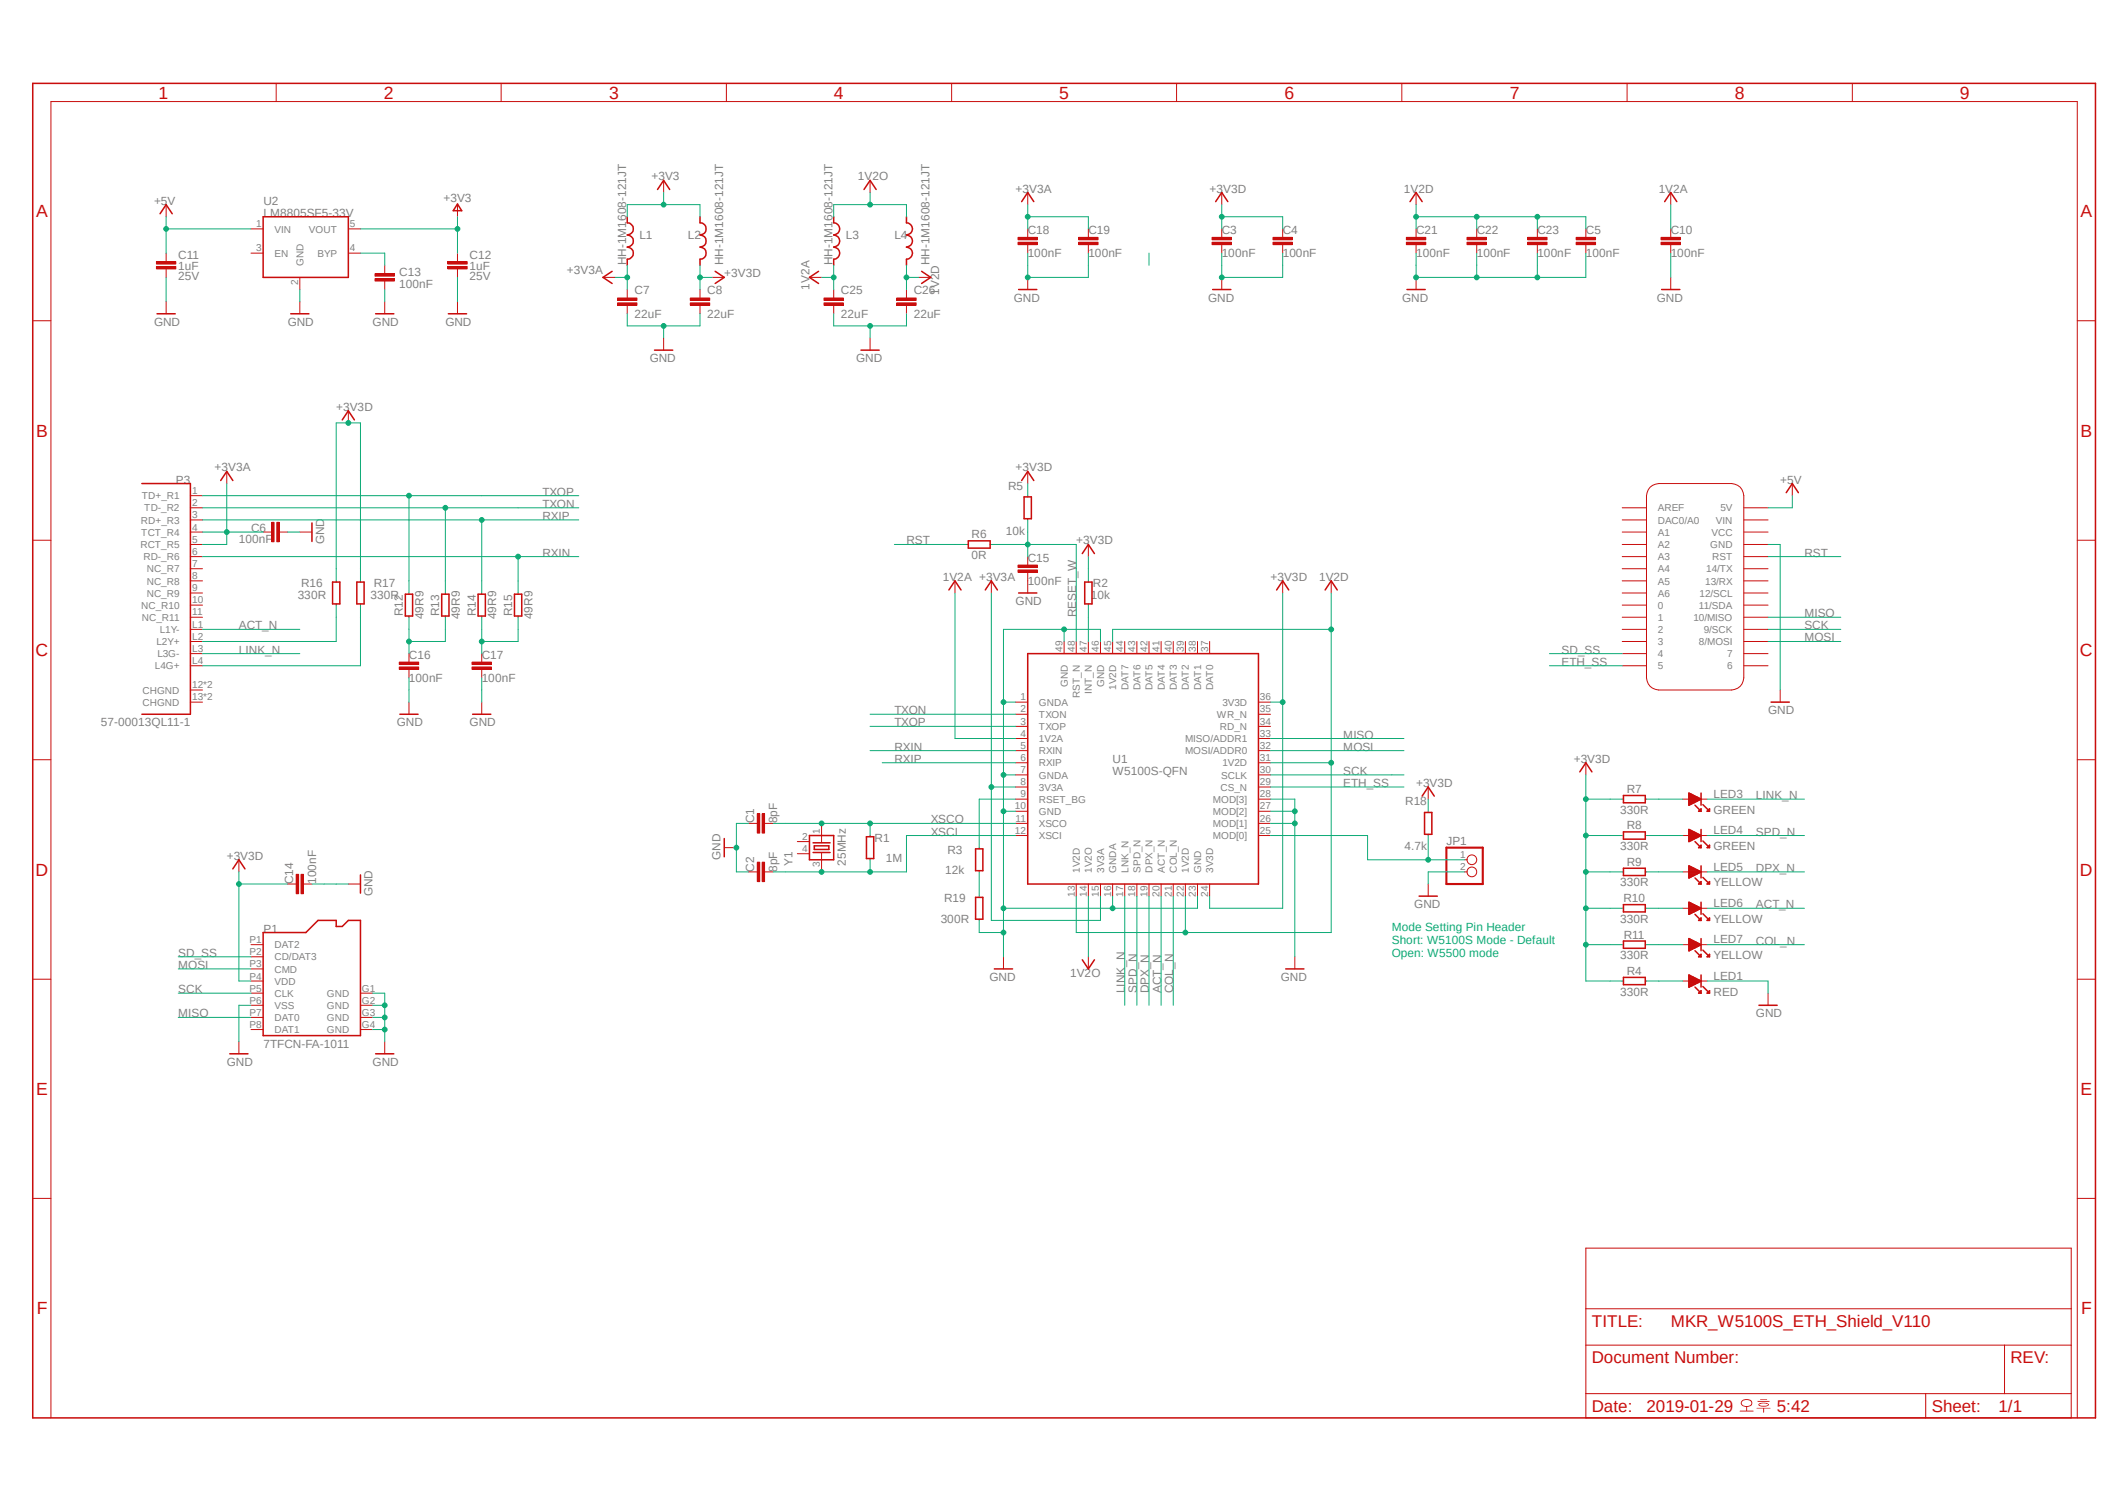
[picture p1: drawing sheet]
<svg xmlns="http://www.w3.org/2000/svg" width="297mm" height="210mm" viewBox="0 0 297 210" stroke-linecap="round" stroke-linejoin="round" font-family="sans-serif">
<path d="M4.2 11.4l288.7 187M292.9 11.4l-288.7 187" fill="none" stroke="#fff" stroke-width=".14"/>
<path d="M4.6 11.6h288v186.4h-288z" fill="none" stroke="#c90d0c" stroke-width=".21"/>
<g fill="none" stroke="#c90d0c" stroke-width=".14">
<path d="M38.6 11.6v2.6M70 11.6v2.6M101.4 11.6v2.6M132.9 11.6v2.6M164.3 11.6v2.6M195.7 11.6v2.6M227.2 11.6v2.6M258.7 11.6v2.6M4.6 44.8h2.5M290.1 44.8h2.5M4.6 75.4h2.5M290.1 75.4h2.5"/>
<path d="M4.6 106.1h2.5M290.1 106.1h2.5M4.6 136.7h2.5M290.1 136.7h2.5M4.6 167.3h2.5M221.4 174.3h67.8v23.7h-67.8zM290.1 167.3h2.5M7.1 198v-183.8h283v183.8M221.4 187.8h67.8M221.4 194.6h67.8M221.4 182.8h67.8M268.9 194.6v3.4"/>
<path d="M279.9 187.8v6.8"/>
</g>
<path d="M243.2 195.6a.58 .58 0 0 0 0 .7 .58 .58 0 0 0 .7 .2l.2-.1a.53 .53 0 0 0 .6-.5 .53 .53 0 0 0-.6-.5h-.7zM243.4 195.6a.8 .8 0 0 1 1.2 .3 .75 .75 0 0 1-.7 .4 .75 .75 0 0 1-.7-.4zM243 197v.1h1.9l-.1-.1h-.8v-.5l-.1-.1-.1 .6zM245.4 195.6l.1 .1h1.6zM245.8 195.4v.1l1-.1zM245.6 196l-.1 .1a1.07 1.07 0 0 0 1.5 0 1.25 1.25 0 0 0-1.4-.1zM245.7 196.1a1.32 1.32 0 0 1 1.2 0 1.14 1.14 0 0 1-1.2 0zM245.3 196.6l.9 .1 .1 .6v-.1v-.5l.9-.1z" fill="#c90d0c"/>
<g fill="none" stroke="#c90d0c" stroke-width=".21">
<path d="M22.4 29.8l.8-1.2 .8 1.2M36.7 30.3h11.9v8.4h-11.9zM63.9 28.5l.6 .9h-1.2zM85.5 37.9l-1.3 .8 1.3 .9M87.6 30.3v.8a.85 .85 0 0 1 .8 .9 .85 .85 0 0 1-.8 .8 .85 .85 0 0 1 .8 .9 .85 .85 0 0 1-.8 .8 .85 .85 0 0 1 .8 .8 .85 .85 0 0 1-.8 .9v.8M91.8 26.5l.9-1.3 .8 1.3M97.7 30.3v.8a.85 .85 0 0 1 .9 .9 .85 .85 0 0 1-.9 .8 .85 .85 0 0 1 .9 .9 .85 .85 0 0 1-.9 .8 .85 .85 0 0 1 .9 .8 .85 .85 0 0 1-.9 .9v.8M99.9 37.9l1.2 .8-1.2 .9M114.3 37.9l-1.3 .8 1.3 .9M116.4 30.3v.8a.85 .85 0 0 1 .9 .9 .85 .85 0 0 1-.9 .8 .85 .85 0 0 1 .9 .9 .85 .85 0 0 1-.9 .8 .85 .85 0 0 1 .9 .8 .85 .85 0 0 1-.9 .9v.8M120.6 26.5l.9-1.3 .8 1.3M126.6 30.3v.8a.85 .85 0 0 1 .8 .9 .85 .85 0 0 1-.8 .8 .85 .85 0 0 1 .8 .9 .85 .85 0 0 1-.8 .8 .85 .85 0 0 1 .8 .8 .85 .85 0 0 1-.8 .9v.8"/>
<path d="M128.7 37.9l1.3 .8-1.3 .9M142.7 28.2l.8-1.3 .9 1.3M169.8 28.2l.8-1.3 .8 1.3M196.9 28.2l.8-1.3 .9 1.3M232.5 28.2l.8-1.3 .8 1.3M21.9 43.8h2.6M40.6 43.8h2.5M47.8 58.6l.8-1.2 .9 1.2M52.5 43.8h2.5M62.6 43.8h2.6M91.4 48.9h2.5M120.2 48.9h2.6"/>
<path d="M142.2 40.4h2.6M169.3 40.4h2.6M196.5 40.4h2.5M232 40.4h2.6M19.8 67.5h6.8v32.2h-6.8M30.8 67.1l.9-1.3 .8 1.3M43.6 73v2.6M135.2 75.5h3.1v1h-3.1zM142.7 67.1l.8-1.3 .9 1.3M143 69.4h1v3h-1zM151.1 77.3l.9-1.3 .8 1.3M249.4 68.8l.9-1.3 .8 1.3"/>
<path d="M46.4 81.3h1.1v3h-1.1zM49.8 81.3h1v3h-1zM55.8 99.7h2.6M56.6 83h1v3h-1zM61.7 83h1v3h-1zM66 99.7h2.5M66.8 83h1v3h-1zM71.8 83h1.1v3h-1.1zM132.5 82.4l.8-1.3 .9 1.3M137.6 82.4l.8-1.3 .9 1.3M142.2 82.8h2.6M143.5 91.3h32.2v32.1h-32.2z"/>
<path d="M151.5 81.3h1v3h-1zM178.3 82.4l.8-1.3 .9 1.3M185 82.4l.9-1.3 .8 1.3M247.3 98h2.6M101.1 117.1v2.5M113 116.7h3.4v3.4h-3.4zM113.5 119h2.4M113.5 117.7h2.4M113.7 118.1h2v.5h-2zM121 116.8h1v3.1h-1zM136.2 118.5h1v3.1h-1zM198.6 111.2l.8-1.3 .9 1.3"/>
<path d="M198.9 113.5h1v3h-1zM220.6 107.8l.8-1.3 .9 1.3M226.7 111.1h3v1h-3zM226.7 116.2h3v1h-3zM235.8 110.7l1.7 .9-1.7 .8zM235.8 115.8l1.7 .9-1.7 .8zM235.8 112.4h.1M235.8 112.3h.3M235.8 112.2h.5M235.8 112.1h.8M235.8 112h1M235.8 111.9h1.2"/>
<path d="M235.8 111.8h1.4M235.8 111.7h1.6M235.8 111.5h1.7M235.8 111.5h1.5M235.8 111.3h1.3M235.8 111.3h1.1M235.8 111.1h.8M235.8 111h.6M235.8 110.9h.4M235.8 110.8h.2M235.8 117.5h.1M235.8 117.4h.3"/>
<path d="M235.8 117.3h.5M235.8 117.2h.8M235.8 117.1h1M235.8 117h1.2M235.8 116.8h1.4M235.8 116.8h1.6M235.8 116.6h1.7M235.8 116.5h1.5M235.8 116.4h1.3M235.8 116.3h1.1M235.8 116.2h.8M235.8 116.1h.6"/>
<path d="M235.8 116h.4M235.8 115.9h.2M236.7 112.4l.8 .9M236.7 117.5l.8 .9M237.2 113.3l.3-.4v.4zM237.2 118.4l.3-.4v.4zM237.5 110.7v1.7M237.5 115.8v1.7M237.8 112.4l.8 .8M237.8 117.4l.8 .9M238.7 112.9v.4h-.3zM238.7 118v.4h-.3z"/>
<path d="M32.5 121.3l.9-1.2 .8 1.2M36.7 130.2h6l1.7-1.7h2.5v.9h.9l.8-.9h1.7v16.1h-13.6zM50.3 122.2v2.5M136.2 125.3h1v3.1h-1zM138.9 135.3h2.5M151.1 134l.9 1.3 .8-1.3M179.5 135.3h2.6M198.2 125.1h2.5M226.7 121.2h3v1.1h-3zM226.7 126.3h3v1h-3zM226.7 131.4h3v1h-3zM226.7 136.5h3v1h-3z"/>
<path d="M235.8 120.9l1.7 .9-1.7 .8zM235.8 126l1.7 .8-1.7 .9zM235.8 131.1l1.7 .8-1.7 .9zM235.8 136.1l1.7 .9-1.7 .8zM235.8 122.6h.1M235.8 122.5h.3M235.8 122.3h.5M235.8 122.3h.8M235.8 122.1h1M235.8 122h1.2M235.8 121.9h1.4M235.8 121.8h1.6"/>
<path d="M235.8 121.7h1.7M235.8 121.6h1.5M235.8 121.5h1.3M235.8 121.4h1.1M235.8 121.3h.8M235.8 121.2h.6M235.8 121.1h.4M235.8 121h.2M235.8 127.6h.1M235.8 127.6h.3M235.8 127.4h.5M235.8 127.3h.8"/>
<path d="M235.8 127.2h1M235.8 127.1h1.2M235.8 127h1.4M235.8 126.9h1.6M235.8 126.8h1.7M235.8 126.7h1.5M235.8 126.6h1.3M235.8 126.5h1.1M235.8 126.4h.8M235.8 126.3h.6M235.8 126.2h.4M235.8 126.1h.2"/>
<path d="M235.8 132.8h.1M235.8 132.6h.3M235.8 132.5h.5M235.8 132.4h.8M235.8 132.3h1M235.8 132.2h1.2M235.8 132.1h1.4M235.8 132h1.6M235.8 131.9h1.7M235.8 131.8h1.5M235.8 131.7h1.3M235.8 131.6h1.1"/>
<path d="M235.8 131.5h.8M235.8 131.4h.6M235.8 131.3h.4M235.8 131.1h.2M235.8 137.8h.1M235.8 137.7h.3M235.8 137.6h.5M235.8 137.5h.8M235.8 137.4h1M235.8 137.3h1.2M235.8 137.2h1.4M235.8 137.1h1.6"/>
<path d="M235.8 137h1.7M235.8 136.9h1.5M235.8 136.8h1.3M235.8 136.7h1.1M235.8 136.6h.8M235.8 136.4h.6M235.8 136.4h.4M235.8 136.2h.2M236.7 122.6l.8 .8M236.7 127.7l.8 .8M236.7 132.8l.8 .8M236.7 137.8l.8 .9"/>
<path d="M237.2 123.4l.3-.3v.3zM237.2 128.5l.3-.3v.3zM237.2 133.6l.3-.3v.3zM237.2 138.7l.3-.4v.4zM237.5 120.9v1.7M237.5 126v1.7M237.5 131.1v1.7M237.5 136.1v1.7M237.8 122.5l.8 .9M237.8 127.6l.8 .8M237.8 132.7l.8 .8M237.8 137.8l.8 .8"/>
<path d="M238.7 123.1v.3h-.3zM238.7 128.2v.3h-.3zM238.7 133.3v.3h-.3zM238.7 138.3v.4h-.3zM32.1 147.2h2.5M52.5 147.2h2.5M245.6 140.4h2.6"/>
</g>
<g fill="none" stroke="#c90d0c" stroke-width=".14">
<path d="M21.8 37.2h2.8v.3h-2.8zM21.8 36.5h2.8v.4h-2.8zM23.2 28.6v1.7M23.2 35.3v1.2M23.2 37.5v1.2M35.1 32h1.6M35.1 35.3h1.6M41.9 38.7v1.7M48.6 32h1.7M48.6 35.3h1.7M52.4 38.9h2.7v.3h-2.7zM52.4 38.2h2.7v.4h-2.7z"/>
<path d="M53.7 37v1.2M53.7 39.2v1.2M62.5 37.2h2.7v.3h-2.7zM62.5 36.5h2.7v.4h-2.7zM63.9 28.6v1.7M63.9 35.3v1.2M63.9 37.5v1.2M84.2 38.7h1.7M92.7 25.2v1.7M99.4 38.7h1.7M113 38.7h1.7M121.5 25.2v1.7"/>
<path d="M128.3 38.7h1.7M142.2 33.8h2.7v.4h-2.7zM142.2 33.1h2.7v.4h-2.7zM143.5 26.9v1.7M143.5 32v1.1M143.5 34.2v1.1M143.5 38.7v1.7M150.6 33.8h2.7v.4h-2.7zM150.6 33.1h2.7v.4h-2.7zM152 32v1.1M152 34.2v1.1M169.2 33.8h2.8v.4h-2.8z"/>
<path d="M169.2 33.1h2.8v.4h-2.8zM170.6 26.9v1.7M170.6 32v1.1M170.6 34.2v1.1M170.6 38.7v1.7M177.8 33.8h2.7v.4h-2.7zM177.8 33.1h2.7v.4h-2.7zM179.1 32v1.1M179.1 34.2v1.1M196.4 33.8h2.7v.4h-2.7zM196.4 33.1h2.7v.4h-2.7zM197.7 26.9v1.7"/>
<path d="M197.7 32v1.1M197.7 34.2v1.1M197.7 38.7v1.7M204.9 33.8h2.7v.4h-2.7zM204.9 33.1h2.7v.4h-2.7zM206.2 32v1.1M206.2 34.2v1.1M213.3 33.8h2.7v.4h-2.7zM213.3 33.1h2.7v.4h-2.7zM214.7 32v1.1M214.7 34.2v1.1M220.1 33.8h2.7v.4h-2.7z"/>
<path d="M220.1 33.1h2.7v.4h-2.7zM221.4 32v1.1M221.4 34.2v1.1M231.9 33.8h2.8v.4h-2.8zM231.9 33.1h2.8v.4h-2.8zM233.3 26.9v1.7M233.3 32v1.1M233.3 34.2v1.1M233.3 38.7v1.7M23.2 42.1v1.7M41.9 42.1v1.7M48.6 57.4v1.7"/>
<path d="M53.7 42.1v1.7M63.9 42.1v1.7M86.2 42.3h2.7v.3h-2.7zM86.2 41.6h2.7v.4h-2.7zM87.6 40.4v1.2M87.6 42.6v1.2M92.7 47.2v1.7M96.4 42.3h2.7v.3h-2.7zM96.4 41.6h2.7v.4h-2.7zM97.7 40.4v1.2M97.7 42.6v1.2M115.1 42.3h2.7v.3h-2.7z"/>
<path d="M115.1 41.6h2.7v.4h-2.7zM116.4 40.4v1.2M116.4 42.6v1.2M121.5 47.2v1.7M125.2 42.3h2.7v.3h-2.7zM125.2 41.6h2.7v.4h-2.7zM126.6 40.4v1.2M126.6 42.6v1.2M26.6 74.3h1.7M26.6 69.2h1.7M26.6 70.9h1.7M26.6 72.6h1.7"/>
<path d="M26.6 76h1.7M26.6 77.7h1.7M26.6 79.4h1.7M31.7 65.8v1.7M36.7 74.3h1.2M37.9 72.9h.4v2.7h-.4zM38.7 72.9h.3v2.7h-.3zM39 74.3h1.2M41.9 74.3h1.7M135 76h.2M138.3 76h.1M142.2 79.6h2.7v.3h-2.7z"/>
<path d="M142.2 78.9h2.7v.3h-2.7zM143.5 65.8v1.7M143.5 69.2v.2M143.5 72.4v.2M143.5 77.7v1.2M143.5 79.9v2.9M152 76v1.7M226.5 74.3h3.4M226.5 70.9h3.4M226.5 72.6h3.4M226.5 76h3.4M226.5 77.7h3.4"/>
<path d="M226.5 79.4h3.4M230.4 68l.4-.2 .8-.3h10.2a1.74 1.74 0 0 1 1.7 1.7v25.5a1.74 1.74 0 0 1-1.7 1.7h-10.2a1.74 1.74 0 0 1-1.7-1.7v-25.5l.3-.8zM243.5 74.3h3.4M243.5 70.9h3.4M243.5 72.6h3.4M243.5 76h3.4M243.5 77.7h3.4M243.5 79.4h3.4M250.3 67.5v1.7M26.6 81.1h1.7M26.6 82.8h1.7M26.6 84.5h1.7"/>
<path d="M26.6 86.2h1.7M26.6 87.9h1.7M26.6 89.6h1.7M26.6 91.3h1.7M26.6 93h1.7M26.6 96.4h1.7M26.6 98h1.7M46.9 81.1v.2M46.9 84.3v.2M50.3 81.1v.2M50.3 84.3v.2M55.8 93.1h2.7v.4h-2.7z"/>
<path d="M55.8 92.5h2.7v.3h-2.7zM57.1 82.8v.2M57.1 86v.2M57.1 91.3v1.2M57.1 93.5v1.2M57.1 98v1.7M62.2 82.8v.2M62.2 86v.2M65.9 93.1h2.7v.4h-2.7zM65.9 92.5h2.7v.3h-2.7zM67.3 82.8v.2M67.3 86v.2"/>
<path d="M67.3 91.3v1.2M67.3 93.5v1.2M67.3 98v1.7M72.3 82.8v.2M72.3 86v.2M133.3 81.1v1.7M138.4 81.1v1.7M141.8 98h1.7M141.8 99.7h1.7M148.6 89.6v1.7M150.3 89.6v1.7M152 81.1v.2"/>
<path d="M152 84.3v.2M152 89.6v1.7M153.7 89.6v1.7M155.4 89.6v1.7M157.1 89.6v1.7M158.7 89.6v1.7M160.4 89.6v1.7M162.1 89.6v1.7M163.8 89.6v1.7M165.5 89.6v1.7M167.2 89.6v1.7M168.9 89.6v1.7"/>
<path d="M175.7 98h1.7M175.7 99.7h1.7M179.1 81.1v1.7M185.9 81.1v1.7M226.5 81.1h3.4M226.5 82.8h3.4M226.5 84.5h3.4M226.5 86.2h3.4M226.5 87.9h3.4M226.5 89.6h3.4M226.5 91.3h3.4M226.5 93h3.4"/>
<path d="M243.5 81.1h3.4M243.5 82.8h3.4M243.5 84.5h3.4M243.5 86.2h3.4M243.5 87.9h3.4M243.5 89.6h3.4M243.5 91.3h3.4M243.5 93h3.4M248.6 96.4v1.6M101.1 118.4h1.7M104.5 115h1.2M105.7 113.6h.4v2.7h-.4z"/>
<path d="M106.4 113.6h.4v2.7h-.4zM106.8 115h1.1M111.3 117.5h1.7M111.3 119.2h1.7M114.7 115v2.7M114.7 119v2.8M121.5 116.7v.1M121.5 119.9v.2M136.7 118.4v.1M141.8 111.6h1.7M141.8 116.7h1.7M141.8 115h1.7"/>
<path d="M141.8 101.4h1.7M141.8 103.1h1.7M141.8 104.8h1.7M141.8 106.5h1.7M141.8 108.2h1.7M141.8 109.9h1.7M141.8 113.3h1.7M175.7 111.6h1.7M175.7 116.7h1.7M175.7 115h1.7M175.7 101.4h1.7M175.7 103.1h1.7"/>
<path d="M175.7 104.8h1.7M175.7 106.5h1.7M175.7 108.2h1.7M175.7 109.9h1.7M175.7 113.3h1.7M199.4 109.9v1.7M199.4 113.3v.2M199.4 116.5v.2M221.4 106.5v1.7M226.5 111.6h.2M226.5 116.7h.2M229.7 111.6h.2"/>
<path d="M229.7 116.7h.2M235 111.6h3.4M235 116.7h3.4M33.4 120.1v1.7M35.1 131.9h1.6M35.1 137h1.6M35.1 138.7h1.6M35.1 135.3h1.6M35.1 133.6h1.6M40.2 123.4h1.2M41.4 122.1h.3v2.7h-.3zM42 122.1h.4v2.7h-.4z"/>
<path d="M42.4 123.4h1.2M48.6 123.4h1.7M50.3 138.7h1.7M104.5 121.8h1.2M105.7 120.4h.4v2.7h-.4zM106.4 120.4h.4v2.7h-.4zM106.8 121.8h1.1M136.7 121.6v.2M136.7 125.1v.2M136.7 128.4v.1M140.1 133.6v1.7M150.3 123.4v1.7"/>
<path d="M152 123.4v1.7M152 133.6v1.7M153.7 123.4v1.7M155.4 123.4v1.7M157.1 123.4v1.7M158.7 123.4v1.7M160.4 123.4v1.7M162.1 123.4v1.7M163.8 123.4v1.7M165.5 123.4v1.7M167.2 123.4v1.7M168.9 123.4v1.7"/>
<path d="M180.8 133.6v1.7M199.4 123.4v1.7M204.5 121.8h.4M204.5 120.1h.4M226.5 121.8h.2M226.5 126.8h.2M226.5 131.9h.2M226.5 137h.2M229.7 121.8h.2M229.7 126.8h.2M229.7 131.9h.2M229.7 137h.2"/>
<path d="M235 121.8h3.4M235 126.8h3.4M235 131.9h3.4M235 137h3.4M246.9 138.7v1.7M33.4 145.5v1.7M35.1 143.8h1.6M35.1 142.1h1.6M35.1 140.4h1.6M50.3 143.8h1.7M50.3 142.1h1.7M50.3 140.4h1.7"/>
<path d="M53.7 145.5v1.7"/>
<circle cx="205.5" cy="120.1" r=".68"/>
<circle cx="205.5" cy="121.8" r=".68"/>
</g>
<g fill="none" stroke="#c90d0c" stroke-width=".34">
<path d="M21.8 37.4h2.8M21.8 36.7h2.8M52.4 39.1h2.7M52.4 38.4h2.7M62.5 37.4h2.7M62.5 36.7h2.7M142.2 34h2.7M142.2 33.3h2.7M150.6 34h2.7M150.6 33.3h2.7M169.2 34h2.8M169.2 33.3h2.8"/>
<path d="M177.8 34h2.7M177.8 33.3h2.7M196.4 34h2.7M196.4 33.3h2.7M204.9 34h2.7M204.9 33.3h2.7M213.3 34h2.7M213.3 33.3h2.7M220.1 34h2.7M220.1 33.3h2.7M231.9 34h2.8M231.9 33.3h2.8"/>
<path d="M86.2 42.5h2.7M86.2 41.8h2.7M96.4 42.5h2.7M96.4 41.8h2.7M115.1 42.5h2.7M115.1 41.8h2.7M125.2 42.5h2.7M125.2 41.8h2.7M38.1 72.9v2.7M38.8 72.9v2.7M142.2 79.8h2.7M142.2 79.1h2.7"/>
<path d="M55.8 93.3h2.7M55.8 92.6h2.7M65.9 93.3h2.7M65.9 92.6h2.7M105.9 113.6v2.7M106.6 113.6v2.7M41.5 122.1v2.7M42.2 122.1v2.7M105.9 120.4v2.7M106.6 120.4v2.7"/>
</g>
<path d="M202 118.4h5.1v5h-5.1z" fill="none" stroke="#c90d0c" stroke-width=".3"/>
<path d="M87.6 43.8v1.7h10.1v-1.7M92.7 45.5v1.7M40.2 74.3h1.7M57.1 94.7v3.3M67.3 94.7v3.3" fill="none" stroke="#0dab76" stroke-width=".14"/>
<circle cx="92.7" cy="45.5" r=".33" fill="#0dab76"/>
<g fill="none" stroke="#0dab76" stroke-width=".14">
<path d="M170.6 37v1.7h8.5v-1.7"/>
<circle cx="92.7" cy="45.5" r=".33"/>
</g>
<circle cx="170.6" cy="38.7" r=".33" fill="#0dab76"/>
<g fill="none" stroke="#0dab76" stroke-width=".14">
<path d="M170.6 35.3v1.7M179.1 35.3v1.7M116.4 43.8v1.7h10.2v-1.7M121.5 45.5v1.7"/>
<circle cx="170.6" cy="38.7" r=".33"/>
</g>
<circle cx="121.5" cy="45.5" r=".33" fill="#0dab76"/>
<g fill="none" stroke="#0dab76" stroke-width=".14">
<path d="M143.5 37v1.7h8.5v-1.7"/>
<circle cx="121.5" cy="45.5" r=".33"/>
</g>
<circle cx="143.5" cy="38.7" r=".33" fill="#0dab76"/>
<g fill="none" stroke="#0dab76" stroke-width=".14">
<path d="M143.5 35.3v1.7M152 35.3v1.7M197.7 37v1.7h17v-1.7M206.2 37v1.7"/>
<circle cx="143.5" cy="38.7" r=".33"/>
</g>
<circle cx="206.2" cy="38.7" r=".33" fill="#0dab76"/>
<circle cx="206.2" cy="38.7" r=".33" fill="none" stroke="#0dab76" stroke-width=".14"/>
<circle cx="197.7" cy="38.7" r=".33" fill="#0dab76"/>
<g fill="none" stroke="#0dab76" stroke-width=".14">
<path d="M197.7 35.3v1.7M206.2 35.3v1.7M214.7 35.3v1.7M221.4 35.3v3.4h-6.7"/>
<circle cx="197.7" cy="38.7" r=".33"/>
</g>
<circle cx="214.7" cy="38.7" r=".33" fill="#0dab76"/>
<g fill="none" stroke="#0dab76" stroke-width=".14">
<path d="M233.3 35.3v3.4M104.5 115h-1.7v6.8h1.7"/>
<circle cx="214.7" cy="38.7" r=".33"/>
</g>
<circle cx="102.8" cy="118.4" r=".33" fill="#0dab76"/>
<g fill="none" stroke="#0dab76" stroke-width=".14">
<path d="M141.8 98h-1.7v10.2M141.8 113.3h-1.7v20.3"/>
<circle cx="102.8" cy="118.4" r=".33"/>
</g>
<circle cx="140.1" cy="113.3" r=".33" fill="#0dab76"/>
<g fill="none" stroke="#0dab76" stroke-width=".14">
<path d="M141.8 108.2h-1.7v5.1"/>
<circle cx="140.1" cy="113.3" r=".33"/>
</g>
<circle cx="140.1" cy="108.2" r=".33" fill="#0dab76"/>
<g fill="none" stroke="#0dab76" stroke-width=".14">
<path d="M155.4 125.1v1.7h-15.3"/>
<circle cx="140.1" cy="108.2" r=".33"/>
</g>
<circle cx="140.1" cy="126.8" r=".33" fill="#0dab76"/>
<g fill="none" stroke="#0dab76" stroke-width=".14">
<path d="M167.2 125.1v1.7h-11.8"/>
<circle cx="140.1" cy="126.8" r=".33"/>
</g>
<circle cx="155.4" cy="126.8" r=".33" fill="#0dab76"/>
<g fill="none" stroke="#0dab76" stroke-width=".14">
<path d="M153.7 89.6v-1.7h-13.6v10.1"/>
<circle cx="155.4" cy="126.8" r=".33"/>
</g>
<circle cx="140.1" cy="98" r=".33" fill="#0dab76"/>
<g fill="none" stroke="#0dab76" stroke-width=".14">
<path d="M136.7 130.2h3.4"/>
<circle cx="140.1" cy="98" r=".33"/>
</g>
<circle cx="140.1" cy="130.2" r=".33" fill="#0dab76"/>
<g fill="none" stroke="#0dab76" stroke-width=".14">
<path d="M148.6 87.9v1.7"/>
<circle cx="140.1" cy="130.2" r=".33"/>
</g>
<circle cx="148.6" cy="87.9" r=".33" fill="#0dab76"/>
<g fill="none" stroke="#0dab76" stroke-width=".14">
<path d="M177.4 111.6h3.4v3.4M177.4 113.3h3.4M136.7 128.5v1.7"/>
<circle cx="148.6" cy="87.9" r=".33"/>
</g>
<circle cx="180.8" cy="113.3" r=".33" fill="#0dab76"/>
<g fill="none" stroke="#0dab76" stroke-width=".14">
<path d="M177.4 115h3.4v18.6"/>
<circle cx="180.8" cy="113.3" r=".33"/>
</g>
<circle cx="180.8" cy="115" r=".33" fill="#0dab76"/>
<g fill="none" stroke="#0dab76" stroke-width=".14">
<path d="M23.2 38.7v3.4M63.9 38.7v3.4M41.9 40.4v1.7M53.7 40.4v1.7M246.9 76h1.7v20.4M43.6 123.4h5M52 138.7h1.7v6.8M238.4 137h8.5v1.7M35.1 140.4h-1.7v5.1M52 143.8h1.7"/>
<circle cx="180.8" cy="115" r=".33"/>
</g>
<circle cx="53.7" cy="143.8" r=".33" fill="#0dab76"/>
<g fill="none" stroke="#0dab76" stroke-width=".14">
<path d="M52 142.1h1.7"/>
<circle cx="53.7" cy="143.8" r=".33"/>
</g>
<circle cx="53.7" cy="142.1" r=".33" fill="#0dab76"/>
<g fill="none" stroke="#0dab76" stroke-width=".14">
<path d="M52 140.4h1.7"/>
<circle cx="53.7" cy="142.1" r=".33"/>
</g>
<circle cx="53.7" cy="140.4" r=".33" fill="#0dab76"/>
<g fill="none" stroke="#0dab76" stroke-width=".14">
<path d="M28.3 74.3h6.8M31.7 67.5v6.8M204.5 121.8h-5.1v1.6"/>
<circle cx="53.7" cy="140.4" r=".33"/>
</g>
<circle cx="31.7" cy="74.3" r=".33" fill="#0dab76"/>
<g fill="none" stroke="#0dab76" stroke-width=".14">
<path d="M85.9 38.7h1.7M87.6 37v3.4M31.7 74.3v1.7h-3.4M35.1 74.3h1.6"/>
<circle cx="31.7" cy="74.3" r=".33"/>
</g>
<circle cx="87.6" cy="38.7" r=".33" fill="#0dab76"/>
<g fill="none" stroke="#0dab76" stroke-width=".14">
<path d="M143.5 28.6v3.4M143.5 30.3h8.5"/>
<circle cx="87.6" cy="38.7" r=".33"/>
</g>
<circle cx="143.5" cy="30.3" r=".33" fill="#0dab76"/>
<g fill="none" stroke="#0dab76" stroke-width=".14">
<path d="M152 30.3v1.7M138.4 82.8v45.7h15.3v-3.4M138.4 109.9h3.4"/>
<circle cx="143.5" cy="30.3" r=".33"/>
</g>
<circle cx="138.4" cy="109.9" r=".33" fill="#0dab76"/>
<g fill="none" stroke="#0dab76" stroke-width=".14">
<path d="M50.3 59.1h-3.4v20.3"/>
<circle cx="138.4" cy="109.9" r=".33"/>
</g>
<circle cx="48.6" cy="59.1" r=".33" fill="#0dab76"/>
<g fill="none" stroke="#0dab76" stroke-width=".14">
<path d="M97.7 37v3.4M97.7 38.7h1.7M50.3 59.1v22M46.9 79.4v1.7"/>
<circle cx="48.6" cy="59.1" r=".33"/>
</g>
<circle cx="97.8" cy="38.7" r=".33" fill="#0dab76"/>
<g fill="none" stroke="#0dab76" stroke-width=".14">
<path d="M170.6 28.6v3.4M170.6 30.3h8.5"/>
<circle cx="97.8" cy="38.7" r=".33"/>
</g>
<circle cx="170.6" cy="30.3" r=".33" fill="#0dab76"/>
<g fill="none" stroke="#0dab76" stroke-width=".14">
<path d="M179.1 30.3v1.7M177.4 98h1.7M179.1 82.8v44h-10.2v-1.7"/>
<circle cx="170.6" cy="30.3" r=".33"/>
</g>
<circle cx="179.1" cy="98" r=".33" fill="#0dab76"/>
<g fill="none" stroke="#0dab76" stroke-width=".14">
<path d="M152 77.7v3.4M33.4 121.8v15.2h1.7M33.4 123.4h6.8"/>
<circle cx="179.1" cy="98" r=".33"/>
</g>
<circle cx="33.4" cy="123.4" r=".33" fill="#0dab76"/>
<g fill="none" stroke="#0dab76" stroke-width=".14">
<path d="M221.4 116.7h3.4M224.8 111.6h-3.4v20.3h3.4"/>
<circle cx="33.4" cy="123.4" r=".33"/>
</g>
<circle cx="221.5" cy="116.7" r=".33" fill="#0dab76"/>
<g fill="none" stroke="#0dab76" stroke-width=".14">
<path d="M221.4 121.8h3.4"/>
<circle cx="221.5" cy="116.7" r=".33"/>
</g>
<circle cx="221.5" cy="121.8" r=".33" fill="#0dab76"/>
<g fill="none" stroke="#0dab76" stroke-width=".14">
<path d="M221.4 126.8h3.4"/>
<circle cx="221.5" cy="121.8" r=".33"/>
</g>
<circle cx="221.5" cy="126.8" r=".33" fill="#0dab76"/>
<g fill="none" stroke="#0dab76" stroke-width=".14">
<path d="M221.4 108.2v3.4"/>
<circle cx="221.5" cy="126.8" r=".33"/>
</g>
<circle cx="221.5" cy="111.6" r=".33" fill="#0dab76"/>
<g fill="none" stroke="#0dab76" stroke-width=".14">
<path d="M221.4 131.9v5.1h3.4"/>
<circle cx="221.5" cy="111.6" r=".33"/>
</g>
<circle cx="221.5" cy="131.9" r=".33" fill="#0dab76"/>
<g fill="none" stroke="#0dab76" stroke-width=".14">
<path d="M28.3 70.9h52.5M62.2 70.9v10.2M143.5 67.5v1.7M199.4 111.6v1.7M224.8 111.6h1.7M224.8 116.7h1.7M224.8 121.8h1.7M224.8 126.8h1.7M224.8 131.9h1.7M224.8 137h1.7"/>
<circle cx="221.5" cy="131.9" r=".33"/>
</g>
<circle cx="62.2" cy="70.9" r=".33" fill="#0dab76"/>
<g fill="none" stroke="#0dab76" stroke-width=".14">
<path d="M28.3 69.2h52.5M57.1 69.2v11.9M62.2 81.1v1.7M121.5 99.7h20.3"/>
<circle cx="62.2" cy="70.9" r=".33"/>
</g>
<circle cx="57.1" cy="69.2" r=".33" fill="#0dab76"/>
<g fill="none" stroke="#0dab76" stroke-width=".14">
<path d="M28.3 77.7h52.5M72.3 77.7v3.4M57.1 81.1v1.7M121.5 101.4h20.3"/>
<circle cx="57.1" cy="69.2" r=".33"/>
</g>
<circle cx="72.4" cy="77.7" r=".33" fill="#0dab76"/>
<g fill="none" stroke="#0dab76" stroke-width=".14">
<path d="M28.3 72.6h52.5M67.3 72.6v8.5M72.3 81.1v1.7M121.5 104.8h20.3"/>
<circle cx="72.4" cy="77.7" r=".33"/>
</g>
<circle cx="67.3" cy="72.6" r=".33" fill="#0dab76"/>
<g fill="none" stroke="#0dab76" stroke-width=".14">
<path d="M28.3 91.3h13.6M28.3 87.9h13.6M46.9 84.5v5.1h-18.6M50.3 84.5v8.5h-22M57.1 89.6h5.1M57.1 87.9v3.4M67.3 81.1v1.7M123.2 106.5h18.6M238.4 111.6h13.6M157.1 125.1v15.3M162.1 125.1v15.3M238.4 126.8h13.6"/>
<circle cx="67.3" cy="72.6" r=".33"/>
</g>
<circle cx="57.1" cy="89.6" r=".33" fill="#0dab76"/>
<g fill="none" stroke="#0dab76" stroke-width=".14">
<path d="M57.1 86.2v1.7M62.2 86.2v3.4M67.3 87.9v3.4M72.3 87.9v1.7h-5"/>
<circle cx="57.1" cy="89.6" r=".33"/>
</g>
<circle cx="67.3" cy="89.6" r=".33" fill="#0dab76"/>
<g fill="none" stroke="#0dab76" stroke-width=".14">
<path d="M87.6 30.3v-1.7h10.1v1.7M92.7 26.9v1.7M67.3 86.2v1.7M72.3 86.2v1.7"/>
<circle cx="67.3" cy="89.6" r=".33"/>
</g>
<circle cx="92.7" cy="28.6" r=".33" fill="#0dab76"/>
<g fill="none" stroke="#0dab76" stroke-width=".14">
<path d="M50.3 32h13.6M63.9 30.3v5"/>
<circle cx="92.7" cy="28.6" r=".33"/>
</g>
<circle cx="63.9" cy="32" r=".33" fill="#0dab76"/>
<g fill="none" stroke="#0dab76" stroke-width=".14">
<path d="M126.6 37v3.4M126.6 38.7h1.7"/>
<circle cx="63.9" cy="32" r=".33"/>
</g>
<circle cx="126.6" cy="38.7" r=".33" fill="#0dab76"/>
<g fill="none" stroke="#0dab76" stroke-width=".14">
<path d="M197.7 28.6v3.4M197.7 30.3h17v1.7"/>
<circle cx="126.6" cy="38.7" r=".33"/>
</g>
<circle cx="197.7" cy="30.3" r=".33" fill="#0dab76"/>
<g fill="none" stroke="#0dab76" stroke-width=".14">
<path d="M206.2 30.3v1.7"/>
<circle cx="197.7" cy="30.3" r=".33"/>
</g>
<circle cx="206.2" cy="30.3" r=".33" fill="#0dab76"/>
<g fill="none" stroke="#0dab76" stroke-width=".14">
<path d="M214.7 30.3h6.7v1.7"/>
<circle cx="206.2" cy="30.3" r=".33"/>
</g>
<circle cx="214.7" cy="30.3" r=".33" fill="#0dab76"/>
<g fill="none" stroke="#0dab76" stroke-width=".14">
<path d="M185.9 106.5v23.7h-35.6v-5.1M165.5 125.1v5.1"/>
<circle cx="214.7" cy="30.3" r=".33"/>
</g>
<circle cx="165.5" cy="130.2" r=".33" fill="#0dab76"/>
<g fill="none" stroke="#0dab76" stroke-width=".14">
<path d="M155.4 87.9h30.5M185.9 82.8v23.7"/>
<circle cx="165.5" cy="130.2" r=".33"/>
</g>
<circle cx="185.9" cy="87.9" r=".33" fill="#0dab76"/>
<g fill="none" stroke="#0dab76" stroke-width=".14">
<path d="M155.4 87.9v1.7M177.4 106.5h8.5"/>
<circle cx="185.9" cy="87.9" r=".33"/>
</g>
<circle cx="185.9" cy="106.5" r=".33" fill="#0dab76"/>
<g fill="none" stroke="#0dab76" stroke-width=".14">
<path d="M114.7 38.7h1.7M116.4 37v3.4"/>
<circle cx="185.9" cy="106.5" r=".33"/>
</g>
<circle cx="116.4" cy="38.7" r=".33" fill="#0dab76"/>
<g fill="none" stroke="#0dab76" stroke-width=".14">
<path d="M116.4 30.3v-1.7h10.2v1.7M121.5 26.9v1.7M233.3 28.6v3.4M133.3 82.8v20.3h8.5"/>
<circle cx="116.4" cy="38.7" r=".33"/>
</g>
<circle cx="121.5" cy="28.6" r=".33" fill="#0dab76"/>
<g fill="none" stroke="#0dab76" stroke-width=".14">
<path d="M143.5 74.3v1.7h6.8v13.6M152 125.1v8.5"/>
<circle cx="121.5" cy="28.6" r=".33"/>
</g>
<circle cx="143.5" cy="76" r=".33" fill="#0dab76"/>
<g fill="none" stroke="#0dab76" stroke-width=".14">
<path d="M138.4 76h5.1v1.7M143.5 72.6v1.7M109.6 115h32.2"/>
<circle cx="143.5" cy="76" r=".33"/>
</g>
<circle cx="114.7" cy="115" r=".33" fill="#0dab76"/>
<g fill="none" stroke="#0dab76" stroke-width=".14">
<path d="M121.5 115v1.7"/>
<circle cx="114.7" cy="115" r=".33"/>
</g>
<circle cx="121.5" cy="115" r=".33" fill="#0dab76"/>
<g fill="none" stroke="#0dab76" stroke-width=".14">
<path d="M107.9 115h1.7M126.6 116.7h15.2M109.6 121.8h11.9"/>
<circle cx="121.5" cy="115" r=".33"/>
</g>
<circle cx="114.7" cy="121.8" r=".33" fill="#0dab76"/>
<g fill="none" stroke="#0dab76" stroke-width=".14">
<path d="M126.6 116.7v5.1h-5.1v-1.7"/>
<circle cx="114.7" cy="121.8" r=".33"/>
</g>
<circle cx="121.5" cy="121.8" r=".33" fill="#0dab76"/>
<g fill="none" stroke="#0dab76" stroke-width=".14">
<path d="M23.2 30.3v5M23.2 32h11.9M50.3 35.3h3.4v1.7M152 84.5v5.1M246.9 86.2h10.1M246.9 89.6h10.1M141.8 111.6h-5.1v6.8M177.4 103.1h18.6M177.4 104.8h18.6M229.9 116.7h5.1M229.9 111.6h5.1M238.4 116.7h13.6"/>
<path d="M24.9 135.3h10.2M107.9 121.8h1.7M158.7 125.1v15.3M160.4 125.1v15.3M163.8 125.1v15.3M229.9 121.8h5.1M229.9 131.9h5.1M229.9 126.8h5.1M229.9 137h5.1M238.4 121.8h13.6M238.4 131.9h13.6M24.9 142.1h10.2"/>
<circle cx="121.5" cy="121.8" r=".33"/>
</g>
<circle cx="23.2" cy="32" r=".33" fill="#0dab76"/>
<g fill="none" stroke="#0dab76" stroke-width=".14">
<path d="M160.4 35.3v1.7M124.9 76h10.1M246.9 77.7h10.1M250.3 69.2v1.7h-3.4M216.4 91.3h10.1M216.4 93h10.1M246.9 87.9h10.1M177.4 108.2h18.6M177.4 109.9h18.6M191 116.7v3.4h13.5M199.4 116.7v3.4M24.9 138.7h10.2"/>
<path d="M24.9 133.6h10.2"/>
<circle cx="23.2" cy="32" r=".33"/>
</g>
<circle cx="199.4" cy="120.1" r=".33" fill="#0dab76"/>
<g fill="none" stroke="#0dab76" stroke-width=".14">
<path d="M177.4 116.7h13.6M136.7 121.8v3.3"/>
<circle cx="199.4" cy="120.1" r=".33"/>
</g>
<g font-size="2.5" fill="#c90d0c">
<text x="22.1" y="13.8">1</text>
<text x="53.6" y="13.8">2</text>
<text x="85" y="13.8">3</text>
<text x="116.5" y="13.8">4</text>
<text x="147.9" y="13.8">5</text>
<text x="179.4" y="13.8">6</text>
<text x="210.8" y="13.8">7</text>
<text x="242.2" y="13.8">8</text>
<text x="273.7" y="13.8">9</text>
<text x="5" y="30.4">A</text>
<text x="290.5" y="30.4">A</text>
<text x="5" y="61">B</text>
<text x="290.5" y="61">B</text>
<text x="5" y="91.6">C</text>
<text x="290.4" y="91.6">C</text>
<text x="5" y="122.3">D</text>
<text x="290.4" y="122.3">D</text>
<text x="5" y="152.9">E</text>
<text x="290.5" y="152.9">E</text>
<text x="5.1" y="183.5">F</text>
<text x="290.6" y="183.5">F</text>
</g>
<g font-size="2.4" fill="#c90d0c">
<text x="222.3" y="185.3">TITLE:</text>
<text x="233.3" y="185.3">MKR_W5100S_ETH_Shield_V110</text>
<text x="222.3" y="190.4">Document Number:</text>
<text x="280.8" y="190.4">REV:</text>
<text x="222.3" y="197.1">Date:</text>
<text x="229.9" y="197.1">2019-01-29</text>
<text x="248.1" y="197.1">5:42</text>
<text x="269.8" y="197.1">Sheet:</text>
<text x="279.1" y="197.1">1/1</text>
</g>
<g font-size="1.7" fill="#808080">
<text x="21.5" y="28.6">+5V</text>
<text x="36.8" y="28.6">U2</text>
<text x="61.9" y="28.2">+3V3</text>
<text x="91" y="25.2">+3V3</text>
<text x="119.8" y="25.2">1V2O</text>
<text x="141.8" y="26.9">+3V3A</text>
<text x="168.9" y="26.9">+3V3D</text>
<text x="196" y="26.9">1V2D</text>
<text x="231.6" y="26.9">1V2A</text>
<text x="36.8" y="30.3">LM8805SF5-33V</text>
<text x="89.3" y="33.3">L1</text>
<text x="96.1" y="33.3">L2</text>
<text x="118.1" y="33.3">L3</text>
<text x="124.9" y="33.3">L4</text>
<text x="143.5" y="35.9">100nF</text>
<text x="143.5" y="32.7">C18</text>
<text x="152" y="35.9">100nF</text>
<text x="152" y="32.7">C19</text>
<text x="170.6" y="35.9">100nF</text>
<text x="170.6" y="32.7">C3</text>
<text x="179.1" y="32.7">C4</text>
<text x="179.1" y="35.9">100nF</text>
<text x="197.7" y="32.7">C21</text>
<text x="197.7" y="35.9">100nF</text>
<text x="206.2" y="35.9">100nF</text>
<text x="206.2" y="32.7">C22</text>
<text x="214.7" y="32.7">C23</text>
<text x="214.7" y="35.9">100nF</text>
<text x="221.4" y="35.9">100nF</text>
<text x="221.4" y="32.7">C5</text>
<text x="233.3" y="35.9">100nF</text>
<text x="233.3" y="32.7">C10</text>
<text x="24.9" y="37.6">1uF</text>
<text x="24.9" y="39.2">25V</text>
<text x="24.9" y="36.1">C11</text>
<text x="55.8" y="40.2">100nF</text>
<text x="55.8" y="38.5">C13</text>
<text x="65.6" y="37.6">1uF</text>
<text x="65.6" y="39.2">25V</text>
<text x="65.6" y="36.1">C12</text>
<text x="79.2" y="38.2">+3V3A</text>
<text x="87.4" y="37" transform="rotate(-90 87.4 37)">HH-1M1608-121JT</text>
<text x="88.6" y="41">C7</text>
<text x="98.8" y="41">C8</text>
<text x="101" y="37" transform="rotate(-90 101 37)">HH-1M1608-121JT</text>
<text x="101.1" y="38.7">+3V3D</text>
<text x="113" y="40.4" transform="rotate(-90 113 40.4)">1V2A</text>
<text x="116.2" y="37" transform="rotate(-90 116.2 37)">HH-1M1608-121JT</text>
<text x="117.4" y="41">C25</text>
<text x="127.6" y="41">C26</text>
<text x="129.8" y="37" transform="rotate(-90 129.8 37)">HH-1M1608-121JT</text>
<text x="131.1" y="41.2" transform="rotate(-90 131.1 41.2)">1V2D</text>
<text x="21.5" y="45.5">GND</text>
<text x="40.2" y="45.5">GND</text>
<text x="52" y="45.5">GND</text>
<text x="62.2" y="45.5">GND</text>
<text x="88.6" y="44.4">22uF</text>
<text x="98.8" y="44.4">22uF</text>
<text x="117.4" y="44.4">22uF</text>
<text x="127.6" y="44.4">22uF</text>
<text x="141.6" y="42.1">GND</text>
<text x="168.7" y="42.1">GND</text>
<text x="195.8" y="42.1">GND</text>
<text x="231.4" y="42.1">GND</text>
<text x="90.7" y="50.6">GND</text>
<text x="119.5" y="50.6">GND</text>
<text x="46.9" y="57.4">+3V3D</text>
<text x="30" y="65.8">+3V3A</text>
<text x="141.8" y="65.8">+3V3D</text>
<text x="24.6" y="67.5">P3</text>
<text x="75.7" y="70.9">TXON</text>
<text x="75.7" y="69.2">TXOP</text>
<text x="140.8" y="68.4">R5</text>
<text x="248.6" y="67.5">+5V</text>
<text x="33.4" y="75.8">100nF</text>
<text x="35.1" y="74.3">C6</text>
<text x="45.3" y="76" transform="rotate(-90 45.3 76)">GND</text>
<text x="75.7" y="77.7">RXIN</text>
<text x="75.7" y="72.6">RXIP</text>
<text x="126.6" y="76">RST</text>
<text x="135.7" y="75.2">R6</text>
<text x="140.5" y="74.7">10k</text>
<text x="150.3" y="76">+3V3D</text>
<text x="252" y="77.7">RST</text>
<text x="41.6" y="83.7">330R</text>
<text x="42" y="82">R16</text>
<text x="51.7" y="83.7">330R</text>
<text x="52.2" y="82">R17</text>
<text x="131.7" y="81.1">1V2A +3V3A</text>
<text x="135.7" y="78.1">0R</text>
<text x="143.5" y="81.7">100nF</text>
<text x="143.5" y="78.5">C15</text>
<text x="152.3" y="83.7">10k</text>
<text x="152.6" y="82">R2</text>
<text x="177.4" y="81.1">+3V3D</text>
<text x="184.2" y="81.1">1V2D</text>
<text x="33.4" y="87.9">ACT_N</text>
<text x="56.3" y="86" transform="rotate(-90 56.3 86)">R12</text>
<text x="59.1" y="86.5" transform="rotate(-90 59.1 86.5)">49R9</text>
<text x="61.3" y="86" transform="rotate(-90 61.3 86)">R13</text>
<text x="64.2" y="86.5" transform="rotate(-90 64.2 86.5)">49R9</text>
<text x="66.4" y="86" transform="rotate(-90 66.4 86)">R14</text>
<text x="69.3" y="86.5" transform="rotate(-90 69.3 86.5)">49R9</text>
<text x="71.5" y="86" transform="rotate(-90 71.5 86)">R15</text>
<text x="74.4" y="86.5" transform="rotate(-90 74.4 86.5)">49R9</text>
<text x="141.8" y="84.5">GND</text>
<text x="150.3" y="86.2" transform="rotate(-90 150.3 86.2)">RESET_W</text>
<text x="252" y="86.2">MISO</text>
<text x="252" y="89.6">MOSI</text>
<text x="252" y="87.9">SCK</text>
<text x="33.4" y="91.3">LINK_N</text>
<text x="57.1" y="95.2">100nF</text>
<text x="57.1" y="92">C16</text>
<text x="67.3" y="95.2">100nF</text>
<text x="67.3" y="92">C17</text>
<text x="218.1" y="91.3">SD_SS</text>
<text x="218.1" y="93">ETH_SS</text>
<text x="14.1" y="101.4">57-00013QL11-1</text>
<text x="55.4" y="101.4">GND</text>
<text x="65.6" y="101.4">GND</text>
<text x="124.9" y="99.7">TXON</text>
<text x="124.9" y="101.4">TXOP</text>
<text x="246.9" y="99.7">GND</text>
<text x="124.9" y="104.8">RXIN</text>
<text x="124.9" y="106.5">RXIP</text>
<text x="155.4" y="106.5">U1</text>
<text x="187.6" y="103.1">MISO</text>
<text x="187.6" y="104.8">MOSI</text>
<text x="219.8" y="106.5">+3V3D</text>
<text x="155.4" y="108.2">W5100S-QFN</text>
<text x="187.6" y="108.2">SCK</text>
<text x="187.6" y="109.9">ETH_SS</text>
<text x="196.2" y="112.4">R18</text>
<text x="197.7" y="109.9">+3V3D</text>
<text x="226.2" y="113.6">330R</text>
<text x="227.2" y="110.7">R7</text>
<text x="239.3" y="113.6">GREEN</text>
<text x="239.3" y="111.4">LED3</text>
<text x="245.2" y="111.6">LINK_N</text>
<text x="105.3" y="115" transform="rotate(-90 105.3 115)">C1</text>
<text x="108.5" y="115" transform="rotate(-90 108.5 115)">8pF</text>
<text x="122.1" y="117.5">R1</text>
<text x="130" y="115">XSCO</text>
<text x="130" y="116.7">XSCI</text>
<text x="132.3" y="119.2">R3</text>
<text x="196.1" y="118.7">4.7k</text>
<text x="202" y="117.9">JP1</text>
<text x="226.2" y="118.7">330R</text>
<text x="227.2" y="115.8">R8</text>
<text x="239.3" y="118.7">GREEN</text>
<text x="239.3" y="116.5">LED4</text>
<text x="245.2" y="116.7">SPD_N</text>
<text x="31.7" y="120.1">+3V3D</text>
<text x="40.9" y="123.4" transform="rotate(-90 40.9 123.4)">C14</text>
<text x="44.2" y="123.4" transform="rotate(-90 44.2 123.4)">100nF</text>
<text x="52" y="125.1" transform="rotate(-90 52 125.1)">GND</text>
<text x="100.6" y="120.1" transform="rotate(-90 100.6 120.1)">GND</text>
<text x="105.3" y="121.8" transform="rotate(-90 105.3 121.8)">C2</text>
<text x="108.5" y="121.8" transform="rotate(-90 108.5 121.8)">8pF</text>
<text x="110.7" y="120.9" transform="rotate(-90 110.7 120.9)">Y1</text>
<text x="118.1" y="120.9" transform="rotate(-90 118.1 120.9)">25MHz</text>
<text x="123.7" y="120.4">1M</text>
<text x="131.8" y="126">R19</text>
<text x="132" y="122.1">12k</text>
<text x="226.2" y="123.8">330R</text>
<text x="226.7" y="126">R10</text>
<text x="227.2" y="120.9">R9</text>
<text x="239.3" y="123.8">YELLOW</text>
<text x="239.3" y="121.6">LED5</text>
<text x="245.2" y="121.8">DPX_N</text>
<text x="36.8" y="130.2">P1</text>
<text x="131.4" y="128.9">300R</text>
<text x="197.5" y="126.8">GND</text>
<text x="226.2" y="128.9">330R</text>
<text x="226.7" y="131.1">R11</text>
<text x="239.3" y="128.9">YELLOW</text>
<text x="239.3" y="126.7">LED6</text>
<text x="239.3" y="131.7">LED7</text>
<text x="245.2" y="126.8">ACT_N</text>
<text x="245.2" y="131.9">COL_N</text>
<text x="24.9" y="135.3">MOSI</text>
<text x="24.9" y="133.6">SD_SS</text>
<text x="138.2" y="137">GND</text>
<text x="149.4" y="136.5">1V2O</text>
<text x="178.9" y="137">GND</text>
<text x="226.2" y="133.9">330R</text>
<text x="227.2" y="136.1">R4</text>
<text x="239.3" y="133.9">YELLOW</text>
<text x="239.3" y="136.8">LED1</text>
<text x="24.9" y="142.1">MISO</text>
<text x="24.9" y="138.7">SCK</text>
<text x="157.1" y="138.7" transform="rotate(-90 157.1 138.7)">LINK_N</text>
<text x="158.8" y="138.7" transform="rotate(-90 158.8 138.7)">SPD_N</text>
<text x="160.4" y="138.7" transform="rotate(-90 160.4 138.7)">DPX_N</text>
<text x="162.1" y="138.7" transform="rotate(-90 162.1 138.7)">ACT_N</text>
<text x="163.8" y="138.7" transform="rotate(-90 163.8 138.7)">COL_N</text>
<text x="226.2" y="139">330R</text>
<text x="239.3" y="139">RED</text>
<text x="245.2" y="142.1">GND</text>
<text x="31.7" y="148.8">GND</text>
<text x="36.8" y="146.3">7TFCN-FA-1011</text>
<text x="52" y="148.8">GND</text>
</g>
<g font-size="1.7" fill="#0dab76">
<text x="194.4" y="130">Mode Setting Pin Header</text>
<text x="194.4" y="131.8">Short: W5100S Mode - Default</text>
<text x="194.4" y="133.6">Open: W5500 mode</text>
</g>
<g font-size="1.4" fill="#808080">
<text x="35.8" y="31.7">1</text>
<text x="35.8" y="35.1">3</text>
<text x="38.3" y="32.5">VIN</text>
<text x="38.3" y="35.9">EN</text>
<text x="43.1" y="32.5">VOUT</text>
<text x="44.3" y="35.9">BYP</text>
<text x="48.9" y="35.1">4</text>
<text x="48.9" y="31.7">5</text>
<text x="41.6" y="39.8" transform="rotate(-90 41.6 39.8)">2</text>
<text x="42.4" y="37.2" transform="rotate(-90 42.4 37.2)">GND</text>
<text x="19.8" y="69.7">TD+_R1</text>
<text x="20.2" y="71.4">TD-_R2</text>
<text x="26.8" y="69">1</text>
<text x="26.8" y="70.7">2</text>
<text x="231.5" y="71.4">AREF</text>
<text x="240.2" y="71.4">5V</text>
<text x="19.6" y="76.5">RCT_R5</text>
<text x="19.7" y="73.2">RD+_R3</text>
<text x="19.7" y="74.8">TCT_R4</text>
<text x="26.8" y="72.4">3</text>
<text x="26.8" y="74.1">4</text>
<text x="26.8" y="75.8">5</text>
<text x="26.8" y="77.5">6</text>
<text x="231.5" y="74.8">A1</text>
<text x="231.5" y="76.5">A2</text>
<text x="231.5" y="73.2">DAC0/A0</text>
<text x="238.8" y="76.5">GND</text>
<text x="239" y="74.8">VCC</text>
<text x="239.6" y="73.1">VIN</text>
<text x="20" y="78.2">RD-_R6</text>
<text x="20.5" y="79.9">NC_R7</text>
<text x="20.5" y="81.6">NC_R8</text>
<text x="20.5" y="83.3">NC_R9</text>
<text x="26.8" y="79.2">7</text>
<text x="26.8" y="80.9">8</text>
<text x="26.8" y="82.5">9</text>
<text x="231.5" y="78.2">A3</text>
<text x="231.5" y="79.9">A4</text>
<text x="231.5" y="81.6">A5</text>
<text x="231.5" y="83.3">A6</text>
<text x="237.3" y="83.3">12/SCL</text>
<text x="238.1" y="81.6">13/RX</text>
<text x="238.3" y="79.9">14/TX</text>
<text x="239.1" y="78.2">RST</text>
<text x="19.7" y="85">NC_R10</text>
<text x="19.8" y="86.7">NC_R11</text>
<text x="22.3" y="88.4">L1Y-</text>
<text x="26.8" y="84.2">10</text>
<text x="26.8" y="85.9">11</text>
<text x="26.8" y="87.6">L1</text>
<text x="26.8" y="89.3">L2</text>
<text x="231.5" y="85">0</text>
<text x="231.5" y="86.7">1</text>
<text x="231.5" y="88.4">2</text>
<text x="236.5" y="86.7">10/MISO</text>
<text x="237.2" y="85">11/SDA</text>
<text x="237.9" y="88.4">9/SCK</text>
<text x="21.6" y="93.5">L4G+</text>
<text x="21.8" y="90.1">L2Y+</text>
<text x="22" y="91.8">L3G-</text>
<text x="26.8" y="91">L3</text>
<text x="26.8" y="92.7">L4</text>
<text x="148.4" y="91" transform="rotate(-90 148.4 91)">49</text>
<text x="149.1" y="96" transform="rotate(-90 149.1 96)">GND</text>
<text x="150.1" y="91" transform="rotate(-90 150.1 91)">48</text>
<text x="151.8" y="91" transform="rotate(-90 151.8 91)">47</text>
<text x="153.5" y="91" transform="rotate(-90 153.5 91)">46</text>
<text x="154.2" y="96" transform="rotate(-90 154.2 96)">GND</text>
<text x="155.1" y="91" transform="rotate(-90 155.1 91)">45</text>
<text x="156.8" y="91" transform="rotate(-90 156.8 91)">44</text>
<text x="158.5" y="91" transform="rotate(-90 158.5 91)">43</text>
<text x="160.2" y="91" transform="rotate(-90 160.2 91)">42</text>
<text x="161.9" y="91" transform="rotate(-90 161.9 91)">41</text>
<text x="163.6" y="91" transform="rotate(-90 163.6 91)">40</text>
<text x="165.3" y="91" transform="rotate(-90 165.3 91)">39</text>
<text x="167" y="91" transform="rotate(-90 167 91)">38</text>
<text x="168.7" y="91" transform="rotate(-90 168.7 91)">37</text>
<text x="231.5" y="90.1">3</text>
<text x="231.5" y="91.8">4</text>
<text x="231.5" y="93.5">5</text>
<text x="237.2" y="90.1">8/MOSI</text>
<text x="241.2" y="93.5">6</text>
<text x="241.2" y="91.8">7</text>
<text x="19.9" y="96.9">CHGND</text>
<text x="19.9" y="98.6">CHGND</text>
<text x="26.8" y="96.1">12*2</text>
<text x="26.8" y="97.8">13*2</text>
<text x="142.5" y="97.8">1</text>
<text x="142.5" y="99.5">2</text>
<text x="142.5" y="101.2">3</text>
<text x="145.1" y="98.6">GNDA</text>
<text x="145.1" y="100.2">TXON</text>
<text x="145.1" y="101.9">TXOP</text>
<text x="150.8" y="97.4" transform="rotate(-90 150.8 97.4)">RST_N</text>
<text x="152.5" y="96.9" transform="rotate(-90 152.5 96.9)">INT_N</text>
<text x="155.9" y="96.3" transform="rotate(-90 155.9 96.3)">1V2D</text>
<text x="157.6" y="96.3" transform="rotate(-90 157.6 96.3)">DAT7</text>
<text x="159.3" y="96.3" transform="rotate(-90 159.3 96.3)">DAT6</text>
<text x="160.9" y="96.3" transform="rotate(-90 160.9 96.3)">DAT5</text>
<text x="162.6" y="96.3" transform="rotate(-90 162.6 96.3)">DAT4</text>
<text x="164.3" y="96.3" transform="rotate(-90 164.3 96.3)">DAT3</text>
<text x="166" y="96.3" transform="rotate(-90 166 96.3)">DAT2</text>
<text x="167.7" y="96.3" transform="rotate(-90 167.7 96.3)">DAT1</text>
<text x="169.4" y="96.3" transform="rotate(-90 169.4 96.3)">DAT0</text>
<text x="169.9" y="100.2">WR_N</text>
<text x="170.3" y="101.9">RD_N</text>
<text x="170.7" y="98.6">3V3D</text>
<text x="175.9" y="101.2">34</text>
<text x="175.9" y="99.5">35</text>
<text x="175.9" y="97.8">36</text>
<text x="142.5" y="102.9">4</text>
<text x="142.5" y="104.6">5</text>
<text x="142.5" y="106.3">6</text>
<text x="142.5" y="107.9">7</text>
<text x="145.1" y="103.6">1V2A</text>
<text x="145.1" y="105.3">RXIN</text>
<text x="145.1" y="107">RXIP</text>
<text x="165.5" y="105.3">MOSI/ADDR0</text>
<text x="165.5" y="103.6">MISO/ADDR1</text>
<text x="170.7" y="107">1V2D</text>
<text x="175.9" y="107.9">30</text>
<text x="175.9" y="106.3">31</text>
<text x="175.9" y="104.6">32</text>
<text x="175.9" y="102.9">33</text>
<text x="141.7" y="113">10</text>
<text x="142.5" y="109.6">8</text>
<text x="142.5" y="111.3">9</text>
<text x="145.1" y="108.7">GNDA</text>
<text x="145.1" y="110.4">3V3A</text>
<text x="145.1" y="112.1">RSET_BG</text>
<text x="145.1" y="113.8">GND</text>
<text x="169.4" y="113.8">MOD[2]</text>
<text x="169.4" y="112.1">MOD[3]</text>
<text x="170.4" y="110.4">CS_N</text>
<text x="170.5" y="108.7">SCLK</text>
<text x="175.9" y="113">27</text>
<text x="175.9" y="111.3">28</text>
<text x="175.9" y="109.6">29</text>
<text x="112" y="117.3">2</text>
<text x="112" y="119">4</text>
<text x="114.5" y="116.4" transform="rotate(-90 114.5 116.4)">1</text>
<text x="141.7" y="116.4">12</text>
<text x="141.8" y="114.7">11</text>
<text x="145.1" y="115.5">XSCO</text>
<text x="145.1" y="117.2">XSCI</text>
<text x="169.4" y="117.2">MOD[0]</text>
<text x="169.4" y="115.5">MOD[1]</text>
<text x="175.9" y="116.4">25</text>
<text x="175.9" y="114.7">26</text>
<text x="203.9" y="119.8">1</text>
<text x="114.5" y="121.1" transform="rotate(-90 114.5 121.1)">3</text>
<text x="150.1" y="125.2" transform="rotate(-90 150.1 125.2)">13</text>
<text x="150.8" y="121.9" transform="rotate(-90 150.8 121.9)">1V2D</text>
<text x="151.8" y="125.2" transform="rotate(-90 151.8 125.2)">14</text>
<text x="152.5" y="121.9" transform="rotate(-90 152.5 121.9)">1V2O</text>
<text x="153.5" y="125.2" transform="rotate(-90 153.5 125.2)">15</text>
<text x="154.2" y="121.9" transform="rotate(-90 154.2 121.9)">3V3A</text>
<text x="155.1" y="125.2" transform="rotate(-90 155.1 125.2)">16</text>
<text x="155.9" y="121.9" transform="rotate(-90 155.9 121.9)">GNDA</text>
<text x="156.8" y="125.2" transform="rotate(-90 156.8 125.2)">17</text>
<text x="157.6" y="121.9" transform="rotate(-90 157.6 121.9)">LNK_N</text>
<text x="158.5" y="125.2" transform="rotate(-90 158.5 125.2)">18</text>
<text x="159.3" y="121.9" transform="rotate(-90 159.3 121.9)">SPD_N</text>
<text x="160.2" y="125.2" transform="rotate(-90 160.2 125.2)">19</text>
<text x="160.9" y="121.9" transform="rotate(-90 160.9 121.9)">DPX_N</text>
<text x="161.9" y="125.2" transform="rotate(-90 161.9 125.2)">20</text>
<text x="162.6" y="121.9" transform="rotate(-90 162.6 121.9)">ACT_N</text>
<text x="163.6" y="125.2" transform="rotate(-90 163.6 125.2)">21</text>
<text x="164.3" y="121.9" transform="rotate(-90 164.3 121.9)">COL_N</text>
<text x="165.3" y="125.2" transform="rotate(-90 165.3 125.2)">22</text>
<text x="166" y="121.9" transform="rotate(-90 166 121.9)">1V2D</text>
<text x="167" y="125.2" transform="rotate(-90 167 125.2)">23</text>
<text x="167.7" y="121.9" transform="rotate(-90 167.7 121.9)">GND</text>
<text x="168.7" y="125.2" transform="rotate(-90 168.7 125.2)">24</text>
<text x="169.4" y="121.9" transform="rotate(-90 169.4 121.9)">3V3D</text>
<text x="203.9" y="121.5">2</text>
<text x="34.8" y="131.7">P1</text>
<text x="34.8" y="136.8">P4</text>
<text x="34.8" y="135.1">P3</text>
<text x="34.8" y="133.4">P2</text>
<text x="38.3" y="137.5">VDD</text>
<text x="38.3" y="135.8">CMD</text>
<text x="38.3" y="134.1">CD/DAT3</text>
<text x="38.3" y="132.4">DAT2</text>
<text x="34.8" y="143.6">P8</text>
<text x="34.8" y="141.9">P7</text>
<text x="34.8" y="140.2">P6</text>
<text x="34.8" y="138.5">P5</text>
<text x="38.3" y="142.6">DAT0</text>
<text x="38.3" y="140.9">VSS</text>
<text x="38.3" y="139.2">CLK</text>
<text x="45.6" y="139.2">GND</text>
<text x="45.6" y="140.9">GND</text>
<text x="45.6" y="142.6">GND</text>
<text x="50.5" y="138.5">G1</text>
<text x="50.5" y="140.2">G2</text>
<text x="50.5" y="141.9">G3</text>
<text x="50.5" y="143.6">G4</text>
<text x="38.3" y="144.3">DAT1</text>
<text x="45.6" y="144.3">GND</text>
</g>
</svg>
